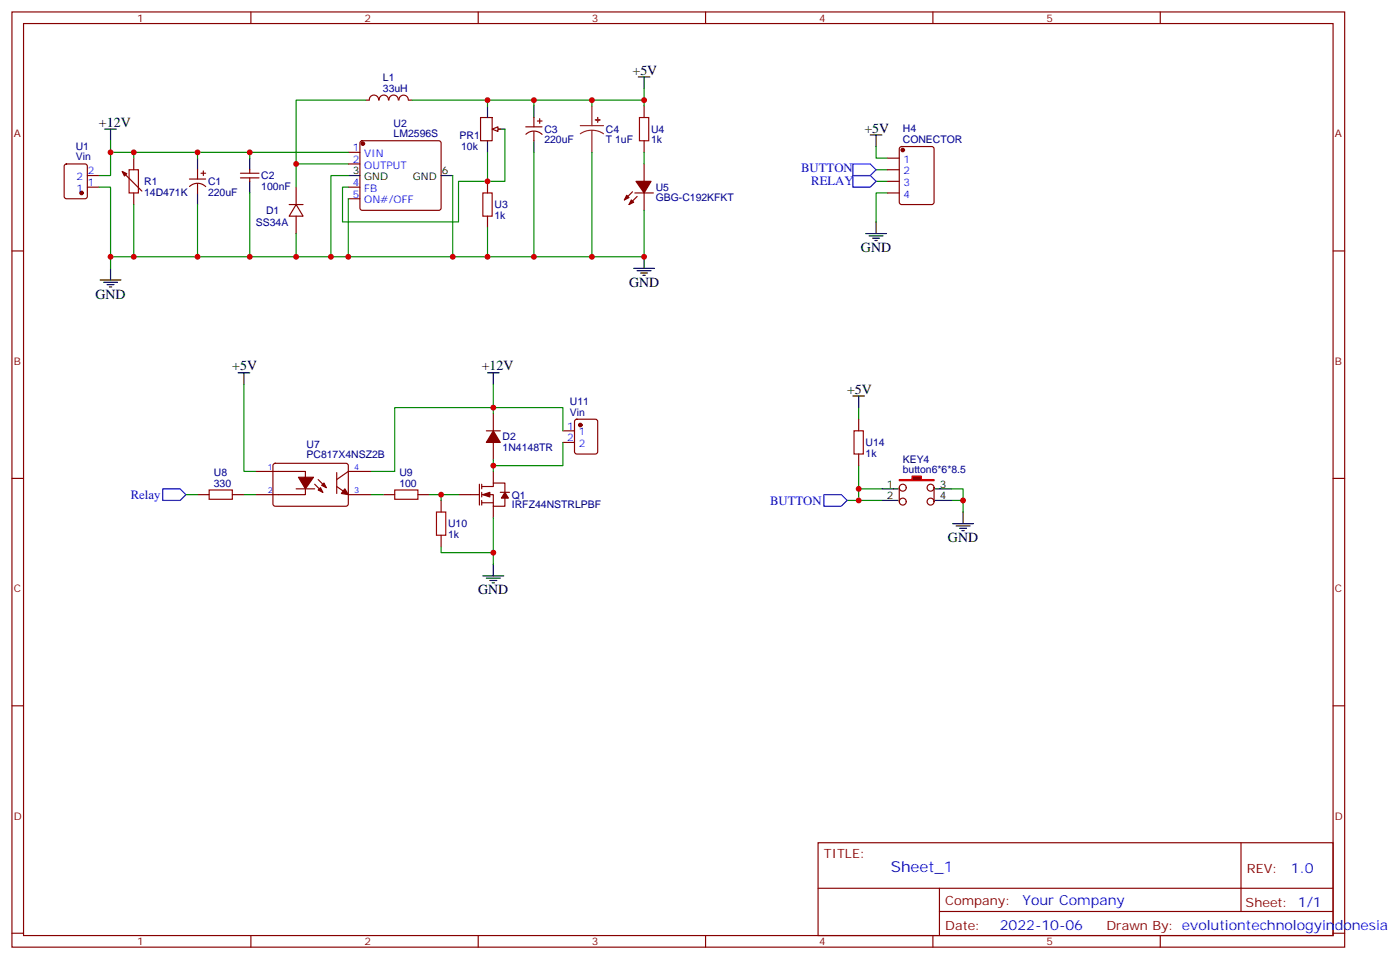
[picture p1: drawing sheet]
<svg xmlns="http://www.w3.org/2000/svg" width="426mm" height="292mm" viewBox="0 0 426 292" stroke-linecap="round" stroke-linejoin="round" font-family="sans-serif">
<g fill="none" stroke="#870000" stroke-width=".35">
<path d="M3.6 3.6h405.4v284.4h-405.4zM7.2 7.2h398.2v277.2h-398.2zM76.3 3.6v3.6M145.5 3.6v3.6M214.6 3.6v3.6M283.7 3.6v3.6M352.9 3.6v3.6M115.1 30.4a1.41 1.41 0 0 0-1.4-1.5 1.41 1.41 0 0 0-1.4 1.5h-1.1M115.3 30.4a1.41 1.41 0 0 1 1.4-1.5 1.41 1.41 0 0 1 1.4 1.5M118.3 30.4a1.41 1.41 0 0 1 1.4-1.5 1.41 1.41 0 0 1 1.4 1.5M121.4 30.4a1.41 1.41 0 0 1 1.4-1.5 1.41 1.41 0 0 1 1.4 1.5M124.3 30.4h1"/>
<path d="M146.2 35.7h3.5v7.1h-3.5zM150.4 39.3h1.8M19.7 50.1l.5-.3h5.7l.6 .5 .1 9.4-.5 .7h-5.9l-.6-.4-.1-9.4zM26.6 56.9h3.5M26.6 53.4h3.5M37.9 52.8l5.2 5.3M40.7 48.1v3.5M40.7 58.7v3.5M57.6 54.4h4.9M57.6 56.7a3.5 3.5 0 0 1 5 0M60.1 51.6v2.8M60.1 55.8v2.9"/>
<path d="M61.1 52.7h1.4M61.8 52v1.4M73.1 52.7h5.7M73.1 54.1h5.7M76 51.6v1.1M76 54.1v1M90.1 56.9v5.3M105.9 56.9h3.6M105.9 46.3h3.6M105.9 49.8h3.6M109.7 43l.5-.2h23.3l.5 .2 .2 .5v19.8l-.3 .5-.4 .2h-23.3l-.5-.3-.2-.4v-19.8zM3.6 76.3h3.6"/>
<path d="M87.9 62.2h4.3M90.1 62.2l2.1 3.5h-4.3zM90.1 65.7v5.3M105.9 60.4h3.6M405.4 76.3h3.6M3.6 145.5h3.6M405.4 145.5h3.6M3.6 214.6h3.6M405.4 214.6h3.6M248.8 256.2h156.6v28.2h-156.6zM377.4 256.2v20.9M248.8 270.1h156.5"/>
<path d="M285.7 277.1h119.6M285.7 270.1v14.1M3.6 283.7h3.6M76.3 284.4v3.6M145.5 284.4v3.6M214.6 284.4v3.6M283.7 284.4v3.6M352.9 284.4v3.6M405.4 283.7h3.6"/>
</g>
<g fill="#870000" stroke="#870000" stroke-width=".35">
<path d="M37.1 52.1l1.5 .7-.7 .7z"/>
<circle cx="24.8" cy="58.7" r=".53"/>
<circle cx="110.3" cy="43.7" r=".53"/>
</g>
<path d="M39.3 51.6h2.8v7.1h-2.8z" fill="none" stroke="#a10000" stroke-width=".35"/>
<path d="M148.3 32.2v3.5M150 39.3h3.6M60.1 48.1v3.5M60.1 58.7v3.5M76 48.1v3.5M76 55.1v3.6M105.9 53.4h3.6M134.2 53.4h3.5M148.3 42.8v3.5" fill="none" stroke="#000" stroke-width=".35"/>
<path d="M111.2 30.4h-21.1v19.4M40.7 46.3v1.8M60.1 46.3v1.8M76 46.3v1.8M105.9 46.3h-72.3v7.1h-3.5M105.9 49.8h-15.8v7.1" fill="none" stroke="#008700" stroke-width=".35"/>
<path d="M149.7 39.3l1.7-.7v1.4z" fill="#f0f0f0" stroke="#870000" stroke-width=".35"/>
<g fill="none" stroke="#008700" stroke-width=".35">
<path d="M125.3 30.4h23v1.8M148.3 30.4h14.1v1.8M153.6 39.3v15.8h-5.3M162.4 30.4h17.6v1.8M180 30.4h15.9v1.8M195.9 26.9v3.5M30.1 56.9h3.5v21.2h162.3v-14.1M33.6 42.8v3.5M76 58.7v19.4M105.9 53.4h-5.3v24.7M137.7 53.4v24.7M148.3 46.3v8.8h-8.8v12.4h-35.3v-10.6h1.7"/>
<path d="M162.4 46.3v31.8M180 46.3v31.8M195.9 46.3v3.5M33.6 78.1v3.5M40.7 62.2v15.9M60.1 62.2v15.9M90.1 71v7.1M105.9 60.4v17.7M148.3 69.3v8.8M74.2 116.9v26.4h3.5M150 116.9v8.8M150 139.8v3.5"/>
<path d="M171.2 131v-7.1h-51.1v19.4h-7.1M171.2 134.5v7.1h-21.2M261.2 123.9v3.6M56.6 150.4h3.5M74.2 150.4h3.5M113 150.4h3.5M130.6 150.4h3.6v1.8M134.2 150.4h5.3M150 157.4v14.2M257.6 152.2h10.6M261.2 141.6v7h7M261.2 148.6v3.6"/>
<path d="M289.4 148.6h3.5v7.1M289.4 152.2h3.5M134.2 166.3v1.7h15.8"/>
</g>
<path d="M194.5 35.7h2.8v7.1h-2.8zM146.9 58.7h2.8v7h-2.8zM259.8 131h2.8v7h-2.8zM63.6 149h7.1v2.8h-7.1zM120.1 149h7v2.8h-7zM132.8 155.7h2.8v7h-2.8z" fill="none" stroke="#a10000" stroke-width=".35"/>
<g fill="none" stroke="#870000" stroke-width=".35">
<path d="M159.9 38.6h5M162.4 35.7v2.9M162.4 40v2.8M163.4 36.8h1.5M164.1 36.1v1.4M195.9 32.2v3.5M148.3 55.1v3.6M159.9 40.8a3.5 3.5 0 0 1 5 .1M192.4 58.3l-2.5 2.5M193.1 58.7h5.6M193.8 59.7l-2.5 2.5M195.9 42.8v3.5"/>
<path d="M195.9 49.8v5.3M195.9 58.7v5.3M148.3 65.7v3.6M147.9 131h4.3M150 125.7v5.3M150 134.5v5.3M171.2 131h3.5M171.2 134.5h3.5M175 127.7l.4-.2h5.7l.6 .4 .1 9.4-.5 .7h-5.9l-.6-.4-.1-9.4zM261.2 127.5v3.5M261.2 138v3.6M60.1 150.4h3.5"/>
<path d="M70.7 150.4h3.5M77.7 143.3h15.2v7.1h-15.2M83.2 141.1l.5-.2h21.8l.4 .7v11.9l-.7 .4h-21.8l-.4-.7v-11.6zM90.1 148.6h5.6M95.7 147.2l2.5 2.5M96.8 145.8l2.4 2.5M102.4 147.9l3.5 2.5h7.1M102.4 143.7v6.3M113 143.3h-7.1l-3.5 2.5M116.5 150.4h3.6M127.1 150.4h3.5M134.2 152.2v3.5"/>
<path d="M139.5 150.4h6.3M145.8 147.2v6.4M146.5 147.9h3.5v-1h3.6v2.8M146.5 150.4h3.5v3.5h3.6v-2.5M146.5 152.9h3.5M146.5 147.2v1.4M146.5 149.7v1.4M146.5 152.2v1.4M150 143.3v3.6M150 153.9v3.5M152.2 149.7h2.8M134.2 162.7v3.6"/>
</g>
<g fill="none" stroke="#000" stroke-width=".35">
<path d="M31.9 39.3h3.5M33.6 39.3v3.5M162.4 32.2v3.5M194.1 23.4h3.6M195.9 23.4v3.5M162.4 42.8v3.5M195.9 78.1v3.5M30.4 85.1h6.4M31.5 85.8h4.2M32.6 86.5h2.1M33.3 87.2h.7M33.6 81.6v3.5"/>
<path d="M192.7 81.6h6.4M193.8 82.3h4.2M194.8 83h2.2M195.5 83.7h.8M72.4 113.3h3.6M74.2 113.3v3.6M148.3 113.3h3.5M150 113.3v3.6M259.4 120.4h3.5M261.2 120.4v3.5M268.2 148.6h3.5M268.2 152.2h3.5"/>
<path d="M289.7 159.2h6.4M290.8 159.9h4.2M292.9 155.7v3.5M146.9 175.1h6.3M147.9 175.8h4.3M149 176.5h2.1M149.7 177.2h.7M150 171.6v3.5M291.9 160.6h2.1M292.6 161.3h.7"/>
</g>
<g fill="#8c2424" stroke="#8c2424" stroke-width=".35">
<path d="M181.8 35.7v1.4z"/>
<path d="M181.1 36.4l1.4 .1z"/>
</g>
<path d="M176.5 38.2h7.1M180 39.6l1.9 .3 1.7 .8M180 39.6l-1.8 .3-1.7 .8M180 32.2v6M180 39.6v6.7" fill="none" stroke="#8c2424" stroke-width=".35"/>
<g fill="#870000" stroke="#870000" stroke-width=".35">
<path d="M193.4 55.1h4.6l-2.1 3.6z"/>
<path d="M190.6 59.4l.7 .7-1.4 .7z"/>
<path d="M192 60.8l.7 .7-1.4 .7z"/>
<path d="M104.9 148.6l1 1.8-2.1-.4z"/>
<path d="M96.8 149l.7-.7 .7 1.4z"/>
<path d="M97.8 147.6l.7-.7 .7 1.4z"/>
<path d="M90.8 145.1h4.6l-2.5 3.5z"/>
<path d="M146.9 150.4l2.1-.7v1.4z"/>
<path d="M153.6 149.7l1 1.7h-2.1z"/>
<path d="M150 131l2.2 3.5h-4.3z"/>
<circle cx="176.5" cy="129.2" r=".53"/>
</g>
<path d="M49.5 148.6h5.3l1.8 1.8-1.8 1.8h-5.3zM250.6 150.4h5.3l1.7 1.8-1.7 1.7h-5.3z" fill="none" stroke="#00f" stroke-width=".35"/>
<path d="M273.5 145.8h3.9v-1.1h2.8v1.1h3.9v.4h-10.6z" fill="#870000" stroke="#f00" stroke-width=".35"/>
<g fill="none" stroke="#870000" stroke-width=".35">
<path d="M270 48.1h3.5M270 51.6h3.5M270 55.1h3.5M270 58.7h3.5M273.7 44.8l.5-.2h9.2l.6 .4 .1 16.5-.5 .6-9.4 .1-.6-.5-.1-16.4zM273.5 148.3v4.2M284.1 148.3v4.2"/>
<circle cx="274.6" cy="152.5" r="1.06"/>
<circle cx="274.6" cy="148.3" r="1.06"/>
<circle cx="283" cy="148.3" r="1.06"/>
<circle cx="283" cy="152.5" r="1.06"/>
</g>
<path d="M264.7 41h3.5M266.5 41v3.6M263.3 71h6.3M264.3 71.7h4.3M265.4 72.4h2.1M266.1 73.1h.7M266.5 67.5v3.5M271.7 148.6h1.5M271.7 152.2h1.5M284.4 148.6h5M284.4 152.2h5" fill="none" stroke="#000" stroke-width=".35"/>
<path d="M266.5 44.6v3.5h3.5M266.5 55.1h3.5M266.5 51.6h3.5M270 58.7h-3.5v8.8" fill="none" stroke="#008700" stroke-width=".35"/>
<path d="M259.4 49.8h5.3l1.8 1.8-1.8 1.8h-5.3zM259.4 53.4h5.3l1.8 1.7-1.8 1.8h-5.3z" fill="none" stroke="#00f" stroke-width=".35"/>
<circle cx="274.6" cy="45.6" r=".53" fill="#870000" stroke="#870000" stroke-width=".35"/>
<g fill="#c00">
<circle cx="76" cy="46.3" r=".88"/>
<circle cx="60.1" cy="46.3" r=".88"/>
<circle cx="40.7" cy="46.3" r=".88"/>
<circle cx="90.1" cy="49.8" r=".88"/>
<circle cx="148.3" cy="55.1" r=".88"/>
<circle cx="148.3" cy="30.4" r=".88"/>
<circle cx="162.4" cy="30.4" r=".88"/>
<circle cx="180" cy="30.4" r=".88"/>
<circle cx="195.9" cy="78.1" r=".88"/>
<circle cx="148.3" cy="78.1" r=".88"/>
<circle cx="180" cy="78.1" r=".88"/>
<circle cx="162.4" cy="78.1" r=".88"/>
<circle cx="90.1" cy="78.1" r=".88"/>
<circle cx="76" cy="78.1" r=".88"/>
<circle cx="60.1" cy="78.1" r=".88"/>
<circle cx="40.7" cy="78.1" r=".88"/>
<circle cx="33.6" cy="78.1" r=".88"/>
<circle cx="33.6" cy="46.3" r=".88"/>
<circle cx="195.9" cy="30.4" r=".88"/>
<circle cx="134.2" cy="150.4" r=".88"/>
<circle cx="150" cy="168" r=".88"/>
<circle cx="150" cy="123.9" r=".88"/>
<circle cx="150" cy="141.6" r=".88"/>
<circle cx="105.9" cy="78.1" r=".88"/>
<circle cx="100.6" cy="78.1" r=".88"/>
<circle cx="137.7" cy="78.1" r=".88"/>
<circle cx="261.2" cy="152.2" r=".88"/>
<circle cx="261.2" cy="148.6" r=".88"/>
<circle cx="292.9" cy="152.2" r=".88"/>
</g>
<text font-size="4.6" fill="#00f" x="270.9" y="265.3">Sheet_1</text>
<g font-size="4.2">
<text x="192.4" y="22.7">+5V</text>
<text x="30.1" y="38.6">+12V</text>
<text x="262.9" y="40.3">+5V</text>
<text x="261.9" y="76.7">GND</text>
<text x="191.3" y="87.2">GND</text>
<text x="29" y="90.8">GND</text>
<text x="70.7" y="112.6">+5V</text>
<text x="146.5" y="112.6">+12V</text>
<text x="257.6" y="119.7">+5V</text>
<text x="288.3" y="164.9">GND</text>
<text x="145.5" y="180.7">GND</text>
</g>
<g font-size="4.2" fill="#00f">
<text x="392.6" y="265.5">1.0</text>
<text x="311" y="275">Your Company</text>
<text x="304.1" y="282.9">2022-10-06</text>
</g>
<g font-size="3.9" fill="#00f">
<text x="243.6" y="52.4">BUTTON</text>
<text x="246.7" y="56.3">RELAY</text>
<text x="39.8" y="151.6">Relay</text>
<text x="234.2" y="153.4">BUTTON</text>
</g>
<g font-size="3.9" fill="#800">
<text x="250.6" y="260.8">TITLE:</text>
<text x="379.2" y="265.5">REV:</text>
<text x="287.5" y="275">Company:</text>
<text x="378.9" y="275.6">Sheet: 1/1</text>
<text x="287.5" y="282.7">Date:</text>
<text x="336.5" y="282.8">Drawn By: evolutiontechnologyindonesia</text>
</g>
<g font-size="3.2" fill="#800">
<text x="41.7" y="6.6">1</text>
<text x="110.9" y="6.6">2</text>
<text x="180" y="6.6">3</text>
<text x="249.2" y="6.6">4</text>
<text x="318.3" y="6.6">5</text>
<text x="4.2" y="41.7">A</text>
<text x="406" y="41.7">A</text>
<text x="4.2" y="110.9">B</text>
<text x="406" y="110.9">B</text>
<text x="4.2" y="180">C</text>
<text x="406" y="180">C</text>
<text x="4.2" y="249.2">D</text>
<text x="406" y="249.2">D</text>
<text x="41.7" y="287.4">1</text>
<text x="110.9" y="287.4">2</text>
<text x="180" y="287.4">3</text>
<text x="249.2" y="287.4">4</text>
<text x="318.3" y="287.4">5</text>
</g>
<g font-size="3.2" fill="#000080">
<text x="116.5" y="27.8">33uH</text>
<text x="116.5" y="24.7">L1</text>
<text x="119.7" y="41.6">LM2596S</text>
<text x="119.7" y="38.5">U2</text>
<text x="165.6" y="40.4">C3</text>
<text x="184.3" y="40.4">C4</text>
<text x="198" y="40.4">U4</text>
<text x="274.6" y="40.2">H4</text>
<text x="23" y="45.6">U1</text>
<text x="139.8" y="42.2">PR1</text>
<text x="140.3" y="45.7">10k</text>
<text x="165.6" y="43.6">220uF</text>
<text x="184.3" y="43.6">T 1uF</text>
<text x="198" y="43.6">1k</text>
<text x="274.6" y="43.5">CONECTOR</text>
<text x="23" y="48.8">Vin</text>
<text x="43.9" y="59.5">14D471K</text>
<text x="43.9" y="56.3">R1</text>
<text x="63.3" y="59.4">220uF</text>
<text x="63.3" y="56.3">C1</text>
<text x="79.5" y="57.7">100nF</text>
<text x="79.5" y="54.6">C2</text>
<text x="199.4" y="58.1">U5</text>
<text x="80.9" y="65">D1</text>
<text x="150.4" y="63.3">U3</text>
<text x="199.4" y="61.2">GBG-C192KFKT</text>
<text x="77.8" y="68.6">SS34A</text>
<text x="150.4" y="66.5">1k</text>
<text x="173.3" y="123.3">U11</text>
<text x="173.3" y="126.4">Vin</text>
<text x="93.2" y="136.2">U7</text>
<text x="152.9" y="137.1">1N4148TR</text>
<text x="152.9" y="133.9">D2</text>
<text x="263.3" y="135.6">U14</text>
<text x="93.2" y="139.1">PC817X4NSZ2B</text>
<text x="263.3" y="138.9">1k</text>
<text x="274.6" y="143.7">button6*6*8.5</text>
<text x="274.6" y="140.7">KEY4</text>
<text x="65" y="147.9">330</text>
<text x="65" y="144.7">U8</text>
<text x="121.5" y="147.9">100</text>
<text x="121.5" y="144.7">U9</text>
<text x="155.7" y="154.5">IRFZ44NSTRLPBF</text>
<text x="155.7" y="151.6">Q1</text>
<text x="136.3" y="160.3">U10</text>
<text x="136.3" y="163.6">1k</text>
</g>
<g font-size="3.2" fill="#00f">
<text x="107.3" y="46">1</text>
<text x="110.8" y="47.7">VIN</text>
<text x="26.7" y="53">2</text>
<text x="107.3" y="49.5">2</text>
<text x="110.8" y="51.3">OUTPUT</text>
<text x="274.8" y="49.5">1</text>
<text x="274.8" y="53">2</text>
<text x="23.2" y="58.3">1</text>
<text x="23.2" y="54.8">2</text>
<text x="26.7" y="56.6">1</text>
<text x="107.3" y="56.6">4</text>
<text x="110.8" y="58.3">FB</text>
<text x="274.8" y="56.6">3</text>
<text x="107.3" y="60.1">5</text>
<text x="110.8" y="61.8">ON#/OFF</text>
<text x="274.8" y="60.1">4</text>
<text x="172.5" y="130.6">1</text>
<text x="172.5" y="134.2">2</text>
<text x="176" y="132.4">1</text>
<text x="176" y="135.9">2</text>
</g>
<g font-size="3.2">
<text x="107.3" y="53">3</text>
<text x="134.3" y="53">6</text>
<text x="110.8" y="54.8">GND</text>
<text x="125.6" y="54.8">GND</text>
<text x="269.7" y="148.3">1</text>
<text x="285.9" y="148.3">3</text>
<text x="269.7" y="151.8">2</text>
<text x="285.9" y="151.8">4</text>
</g>
<g font-size="2.5" fill="#00f">
<text x="81.4" y="143">1</text>
<text x="107.7" y="143">4</text>
<text x="81.4" y="150">2</text>
<text x="107.7" y="150">3</text>
</g>
</svg>
